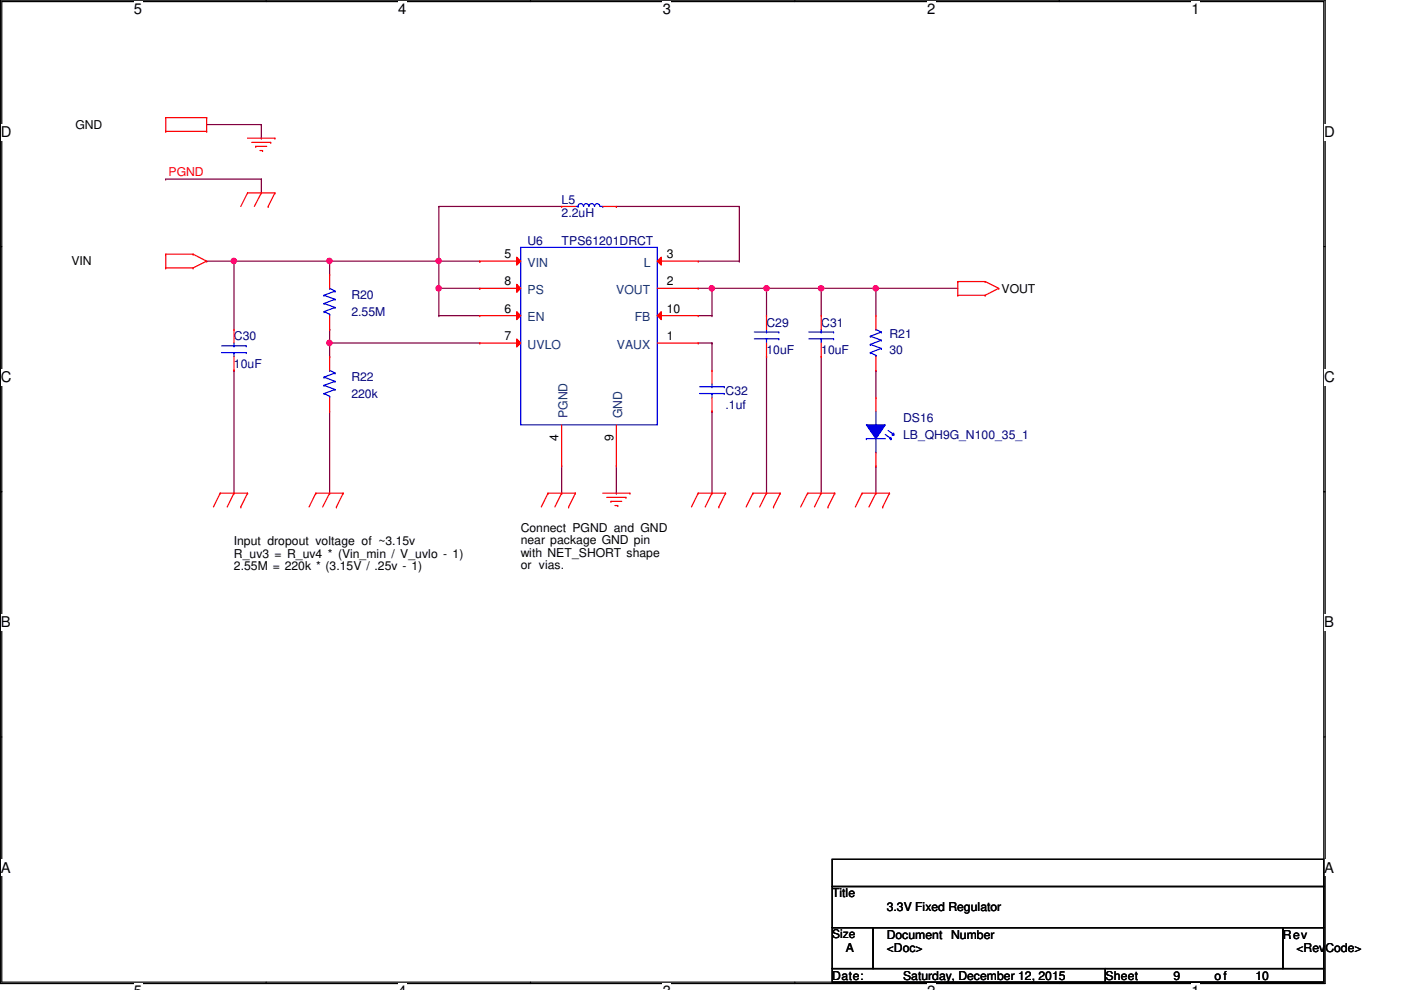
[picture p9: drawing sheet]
<svg xmlns="http://www.w3.org/2000/svg" width="297mm" height="210mm" viewBox="0 0 297 210" stroke-linecap="round" stroke-linejoin="round" font-family="sans-serif">
<path d="M.1 0h280.9v208.5h-280.9zM.4 .3h280.3v207.9h-280.3z" fill="none" stroke="#000" stroke-width=".25"/>
<g fill="#fff">
<path d="M28.4 .2h1.7v3.5h-1.7z"/>
<path d="M28.4 208.4h1.7v1.5h-1.7z"/>
</g>
<path d="M56.4 0v.3M56.4 208.2v.3" fill="none" stroke="#000" stroke-width=".25"/>
<g fill="#fff">
<path d="M84.5 .2h1.7v3.5h-1.7z"/>
<path d="M84.5 208.4h1.7v1.5h-1.7z"/>
</g>
<path d="M112.5 0v.3M112.5 208.2v.3" fill="none" stroke="#000" stroke-width=".25"/>
<g fill="#fff">
<path d="M140.5 .2h1.7v3.5h-1.7z"/>
<path d="M140.5 208.4h1.7v1.5h-1.7z"/>
</g>
<path d="M168.5 0v.3M168.5 208.2v.3" fill="none" stroke="#000" stroke-width=".25"/>
<g fill="#fff">
<path d="M196.6 .2h1.7v3.5h-1.7z"/>
<path d="M196.6 208.4h1.7v1.5h-1.7z"/>
</g>
<path d="M224.6 0v.3M224.6 208.2v.3" fill="none" stroke="#000" stroke-width=".25"/>
<g fill="#fff">
<path d="M252.6 .2h1.7v3.5h-1.7z"/>
<path d="M252.6 208.4h1.7v1.5h-1.7z"/>
<path d="M.2 26.3h2.2v3.5h-2.2z"/>
<path d="M280.8 26.3h2.2v3.5h-2.2z"/>
<path d="M.2 78.2h2.2v3.5h-2.2z"/>
<path d="M280.8 78.2h2.2v3.5h-2.2z"/>
</g>
<path d="M.1 52.3h.3M280.7 52.3h.3" fill="none" stroke="#000" stroke-width=".25"/>
<g fill="#fff">
<path d="M.2 130.2h2v3.5h-2z"/>
<path d="M280.8 130.2h2v3.5h-2z"/>
</g>
<path d="M.1 104.3h.3M280.7 104.3h.3" fill="none" stroke="#000" stroke-width=".25"/>
<path d="M.3 104.2l.1 .1zM280.7 104.3l.1-.1z" fill="#000"/>
<path d="M.3 104.2l.1 .1zM280.7 104.3l.1-.1z" fill="none" stroke="#000" stroke-width=".21"/>
<g fill="#fff">
<path d="M.2 182.2h2v3.5h-2z"/>
<path d="M280.8 182.2h2v3.5h-2z"/>
</g>
<path d="M.1 156.3h.3M280.7 156.3h.3" fill="none" stroke="#000" stroke-width=".25"/>
<g fill="none" stroke="#800040" stroke-width=".25">
<path d="M43.8 26.4h11.6M55.4 26.4h.1M55.4 29.3h.1M55.4 26.4v2.9M43.8 55.4h5.8M49.6 55.4h.1M93 43.8h.1M93 55.4h.1M93 55.4h8.7M93 43.8h26.1M93 43.8v17.3M101.7 55.4h.1"/>
<path d="M130.7 43.8h.1M130.7 43.8h26.1M148 55.4h8.8M156.8 55.4h.1M156.8 43.8h.1M156.8 43.8v11.6M93 61.1h.1M93 61.1h8.7M101.7 61.1h.1M119.1 98.8v5.8M130.7 98.8v5.8M119.1 104.6h.1"/>
<path d="M130.7 104.6h.1"/>
</g>
<circle cx="93" cy="61.1" r=".56" fill="#f0f"/>
<circle cx="93" cy="61.1" r=".56" fill="none" stroke="#f0f" stroke-width=".25"/>
<g fill="none" stroke="#800040" stroke-width=".25">
<path d="M93 66.9h.1M93 61.1h.1M93 66.9h8.7M93 61.1v5.8M148 66.9h3M148 72.7h3M148 61.1h3M151 72.7h.1M151 61.1h.1M151 66.9h.1M151 61.1v5.8M151 72.7v5.8"/>
<path d="M151 87.2h.1M151 87.2v17.4"/>
</g>
<circle cx="150.9" cy="61.1" r=".56" fill="#f0f"/>
<circle cx="150.9" cy="61.1" r=".56" fill="none" stroke="#f0f" stroke-width=".25"/>
<path d="M151 61.1h.1M151 61.1h23.1M162.5 61.1h.1M162.5 61.1v5.8" fill="none" stroke="#800040" stroke-width=".25"/>
<circle cx="162.5" cy="61.1" r=".56" fill="#f0f"/>
<circle cx="162.5" cy="61.1" r=".56" fill="none" stroke="#f0f" stroke-width=".25"/>
<path d="M162.5 75.6h.1M162.5 75.6v29M174.1 61.1h.1M174.1 75.6h.1M174.1 61.1v5.8M174.1 75.6v29M174.1 61.1h11.6" fill="none" stroke="#800040" stroke-width=".25"/>
<circle cx="185.7" cy="61.1" r=".56" fill="#f0f"/>
<circle cx="185.7" cy="61.1" r=".56" fill="none" stroke="#f0f" stroke-width=".25"/>
<circle cx="174.1" cy="61.1" r=".56" fill="#f0f"/>
<circle cx="174.1" cy="61.1" r=".56" fill="none" stroke="#f0f" stroke-width=".25"/>
<path d="M49.6 55.4h.1M49.6 55.4v14.4M49.6 55.4h20.3M69.9 55.4h.1M49.6 78.5h.1M49.6 78.5v26.1" fill="none" stroke="#800040" stroke-width=".25"/>
<circle cx="49.6" cy="55.3" r=".56" fill="#f0f"/>
<circle cx="49.6" cy="55.3" r=".56" fill="none" stroke="#f0f" stroke-width=".25"/>
<path d="M69.9 72.7h.1M69.9 72.7h31.8" fill="none" stroke="#800040" stroke-width=".25"/>
<circle cx="69.8" cy="72.7" r=".56" fill="#f0f"/>
<circle cx="69.8" cy="72.7" r=".56" fill="none" stroke="#f0f" stroke-width=".25"/>
<path d="M69.9 55.4h.1M69.9 55.4v2.9M69.9 55.4h23.1M93 55.4h.1M69.9 69.8h.1M69.9 69.8v2.9" fill="none" stroke="#800040" stroke-width=".25"/>
<circle cx="69.8" cy="55.3" r=".56" fill="#f0f"/>
<circle cx="69.8" cy="55.3" r=".56" fill="none" stroke="#f0f" stroke-width=".25"/>
<circle cx="93" cy="55.3" r=".56" fill="#f0f"/>
<circle cx="93" cy="55.3" r=".56" fill="none" stroke="#f0f" stroke-width=".25"/>
<g fill="none" stroke="#800040" stroke-width=".25">
<path d="M35.1 38h.1M35.1 38h20.3M55.4 38h.1M55.4 38v2.9M69.9 75.6h.1M69.9 72.7v2.9M185.7 61.1h.1M185.7 78.5h.1M185.7 61.1v5.8M185.7 78.5v5.8M185.7 61.1h17.4M69.9 87.2v17.4"/>
<path d="M185.7 98.8h.1M185.7 98.8v5.8M69.9 104.6h.1"/>
</g>
<g fill="none" stroke="#f00" stroke-width=".25">
<path d="M35.1 27.9h.1M35.1 24.9h.1M35.1 24.9h8.7M35.1 27.9h8.7M35.1 24.9v3M43.8 24.9h.1M43.8 27.9h.1M43.8 24.9v3M52.5 29.3h5.8M53.4 30.2h4M54.2 31h.1M54.2 31h2.4"/>
<path d="M55.1 31.9h.6M55.7 31.9h.1M57.4 30.2h.1M58.3 29.3h.1M35.1 56.8h.1M35.1 53.9h.1M35.1 53.9v2.9M35.1 53.9h5.8M35.1 56.8h5.8M40.9 53.9h.1M40.9 56.8h.1M40.9 53.9l2.9 1.5"/>
<path d="M43.8 55.4h.1M43.8 55.4l-2.9 1.4M52.5 40.9h.1M52.5 40.9l-1.4 2.9M52.5 40.9h5.8M55.4 40.9h.1M55.4 40.9l-1.5 2.9M56.9 43.8h.1M58.3 40.9h.1M58.3 40.9l-1.4 2.9M69.9 58.3h.1M69.9 58.3v2.8"/>
<path d="M119.1 43.8h.1M119.1 43.8h2.9M127.8 43.8h2.9M130.7 43.8h.1M203.1 59.7h.1M203.1 59.7h5.8M203.1 59.7v2.9M208.9 59.7h.1M208.9 59.7l2.8 1.4M69.9 69.8h.1M69.9 66.9v2.9M203.1 62.6h.1"/>
<path d="M203.1 62.6h5.8M208.9 62.6h.1M211.7 61.1h.1M211.7 61.1l-2.8 1.5M46.7 104.6h.1M46.7 104.6h5.8M46.7 104.6l-1.4 2.9M49.6 104.6h.1M49.6 104.6l-1.4 2.9M51.1 107.5h.1M52.5 104.6h.1M52.5 104.6l-1.4 2.9"/>
<path d="M67 104.6h.1M67 104.6h5.8M67 104.6l-1.5 2.9M69.9 104.6h.1M69.9 104.6l-1.5 2.9M71.3 107.5h.1M72.8 104.6h.1M72.8 104.6l-1.5 2.9M116.2 104.6h.1M116.2 104.6l-1.4 2.9M116.2 104.6h5.8M119.1 104.6h.1"/>
<path d="M119.1 104.6l-1.5 2.9M120.6 107.5h.1M122 104.6h.1M122 104.6l-1.4 2.9M127.8 104.6h5.8M128.6 105.5h4.1M129.5 106.3h.1M129.5 106.3h2.3M130.4 107.2h.6M131 107.2h.1M132.7 105.5h.1M133.6 104.6h.1"/>
<path d="M148 104.6h.1M148 104.6h5.8M148 104.6l-1.4 2.9M151 104.6h.1M151 104.6l-1.5 2.9M152.4 107.5h.1M153.8 104.6h.1M153.8 104.6l-1.4 2.9M159.6 104.6h.1M159.6 104.6h5.8M159.6 104.6l-1.4 2.9M162.5 104.6h.1"/>
<path d="M162.5 104.6l-1.4 2.9M164 107.5h.1M165.4 104.6h.1M165.4 104.6l-1.4 2.9M171.2 104.6h.1M171.2 104.6h5.8M171.2 104.6l-1.4 2.9M174.1 104.6h.1M174.1 104.6l-1.4 2.9M175.6 107.5h.1M177 104.6h.1M177 104.6l-1.4 2.9"/>
<path d="M182.8 104.6h.1M182.8 104.6h5.8M182.8 104.6l-1.4 2.9M185.7 104.6h.1M185.7 104.6l-1.5 2.9M187.2 107.5h.1M188.6 104.6h.1M188.6 104.6l-1.4 2.9"/>
</g>
<path d="M176.4 182.2h104.3v5.8h-104.3zM176.4 188h104.3v8.7h-104.3zM176.4 196.7h8.7v8.7h-8.7zM185.1 196.7h86.9v8.7h-86.9zM272 196.7h8.7v8.7h-8.7zM176.4 205.4h58v2.8h-58zM234.4 205.4h46.3v2.8h-46.3z" fill="none" stroke="#000" stroke-width=".25"/>
<g fill="none" stroke="#00f" stroke-width=".25">
<path d="M122 43.8h.6M122.6 43.8h.1M123.7 43.7a.57 .57 0 0 0-.6-.5 .57 .57 0 0 0-.5 .6M124.8 43.7a.55 .55 0 0 0-.5-.5 .55 .55 0 0 0-.6 .6M126 43.7a.57 .57 0 0 0-.6-.5 .57 .57 0 0 0-.5 .6M127.2 43.7a.55 .55 0 0 0-.6-.5 .55 .55 0 0 0-.5 .6M127.2 43.8h.6M127.8 43.8h.1M68.7 66.1h.1M68.7 64.3h.1M68.7 62.6h.1M68.7 66.1l1.2 .5"/>
<path d="M68.7 64.3l2.3 .9M68.7 62.6l2.3 .9M69.9 61.1h.1M69.9 66.6h.1M69.9 61.1l1.1 .6M69.9 66.6v.3M71 65.2h.1M71 63.5h.1M71 61.7h.1M71 65.2l-2.3 .9M71 63.5l-2.3 .8M71 61.7l-2.3 .9"/>
<path d="M183.7 93h.1M183.7 93h4M185.7 90.1h.1M185.7 95.9h.1M185.7 87.2v2.9M185.7 93v2.9"/>
</g>
<path d="M183.7 90.1h4l-2 2.9z" fill-rule="evenodd" fill="#00f"/>
<g fill="none" stroke="#00f" stroke-width=".25">
<path d="M110.4 52.5h29v37.6h-29zM47 74.8h5.2M47 73.3h5.2M49.6 73.3h.1M49.6 74.8h.1M49.6 72.7v.6M49.6 74.8v.8M52.2 74.8h.1M52.2 73.3h.1M159.9 71.8h5.2M159.9 70.4h5.2M162.5 70.4h.1"/>
<path d="M162.5 71.8h.1M162.5 69.8v.6M162.5 71.8v.9M165.1 71.8h.1M165.1 70.4h.1M183.7 90.1h4l-2 2.9zM187.7 92.1l1.2 .9M188.3 91.3l1.2 .8M188.6 93h.3M188.9 93h.1M188.9 92.7v.3M189.2 92.1h.1"/>
<path d="M189.2 92.1h.3M189.5 92.1h.1M189.5 91.8v.3"/>
</g>
<g fill="none" stroke="#f00" stroke-width=".25">
<path d="M49.6 69.8h.1M49.6 78.5h.1M49.6 69.8v2.9M49.6 75.6v2.9M139.4 72.7h8.6M139.4 61.1h8.6M148 72.7h.1M148 61.1h.1M162.5 66.9h.1M162.5 75.6h.1M162.5 66.9v2.9M162.5 72.7v2.9"/>
<path d="M185.7 84.3h.1M185.7 98.8h.1M185.7 84.3v2.9M185.7 95.9v2.9"/>
</g>
<path d="M139.4 55.4l.8-.9v1.7z" fill="#f00"/>
<path d="M139.4 55.4l.8-.9v1.7zM139.4 55.4h8.6M148 55.4h.1M119.1 98.8h.1M119.1 90.1v8.7" fill="none" stroke="#f00" stroke-width=".25"/>
<path d="M109.6 54.5l.8 .9-.8 .8z" fill="#f00"/>
<path d="M101.7 55.4h.1M101.7 55.4h8.7M109.6 54.5l.8 .9-.8 .8z" fill="none" stroke="#f00" stroke-width=".25"/>
<path d="M109.6 66.1l.8 .8-.8 .9z" fill="#f00"/>
<path d="M101.7 66.9h.1M101.7 66.9h8.7M109.6 66.1l.8 .8-.8 .9z" fill="none" stroke="#f00" stroke-width=".25"/>
<path d="M109.6 71.9l.8 .8-.8 .9z" fill="#f00"/>
<path d="M101.7 72.7h.1M101.7 72.7h8.7M109.6 71.9l.8 .8-.8 .9z" fill="none" stroke="#f00" stroke-width=".25"/>
<path d="M109.6 60.3l.8 .8-.8 .9z" fill="#f00"/>
<path d="M101.7 61.1h.1M101.7 61.1h8.7M109.6 60.3l.8 .8-.8 .9zM130.7 98.8h.1M130.7 90.1v8.7" fill="none" stroke="#f00" stroke-width=".25"/>
<path d="M139.4 66.9l.8-.8v1.7z" fill="#f00"/>
<g fill="none" stroke="#f00" stroke-width=".25">
<path d="M69.9 75.6h.1M69.9 75.6v2.9M139.4 66.9l.8-.8v1.7zM139.4 66.9h8.6M148 66.9h.1M151 78.5h.1M151 78.5v2.9M174.1 66.9h.1M174.1 75.6h.1M174.1 66.9v2.9M174.1 72.7v2.9M185.7 66.9h.1"/>
<path d="M185.7 78.5h.1M185.7 66.9v2.9M185.7 75.6v2.9M69.9 87.2h.1M69.9 84.3v2.9M151 87.2h.1M151 84.3v2.9"/>
</g>
<g fill="none" stroke="#00f" stroke-width=".25">
<path d="M68.7 80h.1M68.7 80l2.3 .9M69.9 78.5h.1M69.9 78.5l1.1 .6M71 79.1h.1M71 79.1l-2.3 .9M171.5 71.8h5.2M171.5 70.4h5.2M174.1 70.4h.1M174.1 71.8h.1M174.1 69.8v.6M174.1 71.8v.9"/>
<path d="M176.7 71.8h.1M176.7 70.4h.1M184.5 74.8h.1M184.5 73h.1M184.5 71.3h.1M184.5 74.8l1.2 .6M184.5 73l2.4 .9M184.5 71.3l2.4 .8M185.7 69.8h.1M185.7 75.4h.1M185.7 69.8l1.2 .6M185.7 75.4v.2"/>
<path d="M186.9 73.9h.1M186.9 72.1h.1M186.9 70.4h.1M186.9 73.9l-2.4 .9M186.9 72.1l-2.4 .9M186.9 70.4l-2.4 .9M68.7 83.4h.1M68.7 81.7h.1M68.7 83.4l1.2 .6M68.7 81.7l2.3 .9M69.9 84h.1M69.9 84v.3"/>
<path d="M71 82.6h.1M71 80.9h.1M71 82.6l-2.3 .8M71 80.9l-2.3 .8M148.3 83.4h5.2M148.3 82h5.2M151 82h.1M151 83.4h.1M151 81.4v.6M151 83.4v.9M153.5 83.4h.1M153.5 82h.1"/>
</g>
<circle cx="93" cy="61.1" r=".56" fill="#f0f"/>
<circle cx="93" cy="61.1" r=".56" fill="none" stroke="#f0f" stroke-width=".25"/>
<circle cx="150.9" cy="61.1" r=".56" fill="#f0f"/>
<circle cx="150.9" cy="61.1" r=".56" fill="none" stroke="#f0f" stroke-width=".25"/>
<circle cx="162.5" cy="61.1" r=".56" fill="#f0f"/>
<circle cx="162.5" cy="61.1" r=".56" fill="none" stroke="#f0f" stroke-width=".25"/>
<circle cx="185.7" cy="61.1" r=".56" fill="#f0f"/>
<circle cx="185.7" cy="61.1" r=".56" fill="none" stroke="#f0f" stroke-width=".25"/>
<circle cx="174.1" cy="61.1" r=".56" fill="#f0f"/>
<circle cx="174.1" cy="61.1" r=".56" fill="none" stroke="#f0f" stroke-width=".25"/>
<circle cx="49.6" cy="55.3" r=".56" fill="#f0f"/>
<circle cx="49.6" cy="55.3" r=".56" fill="none" stroke="#f0f" stroke-width=".25"/>
<circle cx="69.8" cy="72.7" r=".56" fill="#f0f"/>
<circle cx="69.8" cy="72.7" r=".56" fill="none" stroke="#f0f" stroke-width=".25"/>
<circle cx="69.8" cy="55.3" r=".56" fill="#f0f"/>
<circle cx="69.8" cy="55.3" r=".56" fill="none" stroke="#f0f" stroke-width=".25"/>
<circle cx="93" cy="55.3" r=".56" fill="#f0f"/>
<circle cx="93" cy="55.3" r=".56" fill="none" stroke="#f0f" stroke-width=".25"/>
<g font-size="3.1">
<text x="28.4" y="3">5</text>
<text x="84.5" y="3">4</text>
<text x="140.5" y="3">3</text>
<text x="196.6" y="3">2</text>
<text x="252.6" y="3">1</text>
<text x=".2" y="29.1">D</text>
<text x="280.8" y="29.1">D</text>
<text x=".2" y="81">C</text>
<text x="280.8" y="81">C</text>
<text x=".2" y="133">B</text>
<text x="280.8" y="133">B</text>
<text x=".2" y="185">A</text>
<text x="280.8" y="185">A</text>
</g>
<g font-size="2.6">
<text x="16" y="27.3">GND</text>
<text x="15.2" y="56.2">VIN</text>
<text x="106.9" y="54.7">5</text>
<text x="141.4" y="54.7">3</text>
<text x="106.9" y="60.5">8</text>
<text x="141.4" y="60.5">2</text>
<text x="212.3" y="62">VOUT</text>
<text x="106.9" y="66.3">6</text>
<text x="141.4" y="66.3">10</text>
<text x="106.9" y="72.1">7</text>
<text x="141.4" y="72.1">1</text>
<text x="118.4" y="93.6" transform="rotate(-90 118.4 93.6)">4</text>
<text x="130" y="93.6" transform="rotate(-90 130 93.6)">9</text>
<text x="110.4" y="112.7">Connect PGND and GND</text>
<text x="49.6" y="115.6">Input dropout voltage of ~3.15v</text>
<text x="49.6" y="118.3">R_uv3 = R_uv4 * (Vin_min / V_uvlo - 1)</text>
<text x="110.4" y="115.4">near package GND pin</text>
<text x="110.4" y="118">with NET_SHORT shape</text>
<text x="49.6" y="120.9">2.55M = 220k * (3.15V / .25v - 1)</text>
<text x="110.4" y="120.7">or vias.</text>
<text x="176.4" y="190.3">Title</text>
<text x="188" y="193.2">3.3V Fixed Regulator</text>
<text x="179.3" y="201.9">A</text>
<text x="188" y="199">Document</text>
<text x="188" y="201.9">&lt;Doc&gt;</text>
<text x="201.7" y="199">Number</text>
<text x="272" y="199">Rev</text>
<text x="274.9" y="201.9">&lt;RevCode&gt;</text>
<text x="176.4" y="207.7">Date:</text>
<text x="191.5" y="207.7">Saturday, December 12, 2015</text>
<text x="234.4" y="207.7">Sheet</text>
<text x="248.8" y="207.7">9</text>
<text x="257.5" y="207.7">of</text>
<text x="266.2" y="207.7">10</text>
</g>
<text font-size="2.6" fill="#f00" x="35.7" y="37.4">PGND</text>
<g font-size="2.6" fill="#000080">
<text x="119.1" y="43.2">L5</text>
<text x="119.1" y="46.1">2.2uH</text>
<text x="111.8" y="51.9">U6</text>
<text x="119.1" y="51.9">TPS61201DRCT</text>
<text x="74.5" y="63.5">R20</text>
<text x="74.5" y="66.9">2.55M</text>
<text x="162.5" y="69.3">C29</text>
<text x="174.1" y="69.3">C31</text>
<text x="188.6" y="71.6">R21</text>
<text x="49.6" y="72.2">C30</text>
<text x="49.6" y="77.9">10uF</text>
<text x="162.5" y="75.1">10uF</text>
<text x="174.1" y="75.1">10uF</text>
<text x="188.6" y="75.1">30</text>
<text x="74.5" y="80.9">R22</text>
<text x="153.8" y="83.7">C32</text>
<text x="74.5" y="84.3">220k</text>
<text x="153.8" y="86.7">.1uf</text>
<text x="191.5" y="89.5">DS16</text>
<text x="191.5" y="93">LB_QH9G_N100_35_1</text>
</g>
<g font-size="2.6" fill="#004080">
<text x="111.8" y="56.6">VIN</text>
<text x="136.5" y="56.6">L</text>
<text x="111.8" y="62.3">PS</text>
<text x="130.6" y="62.3">VOUT</text>
<text x="111.8" y="68.1">EN</text>
<text x="134.6" y="68.1">FB</text>
<text x="111.8" y="73.9">UVLO</text>
<text x="130.8" y="73.9">VAUX</text>
<text x="120.3" y="88.6" transform="rotate(-90 120.3 88.6)">PGND</text>
<text x="131.9" y="88.6" transform="rotate(-90 131.9 88.6)">GND</text>
</g>
<text font-size="2.5" x="176.4" y="199">Size</text>
</svg>
